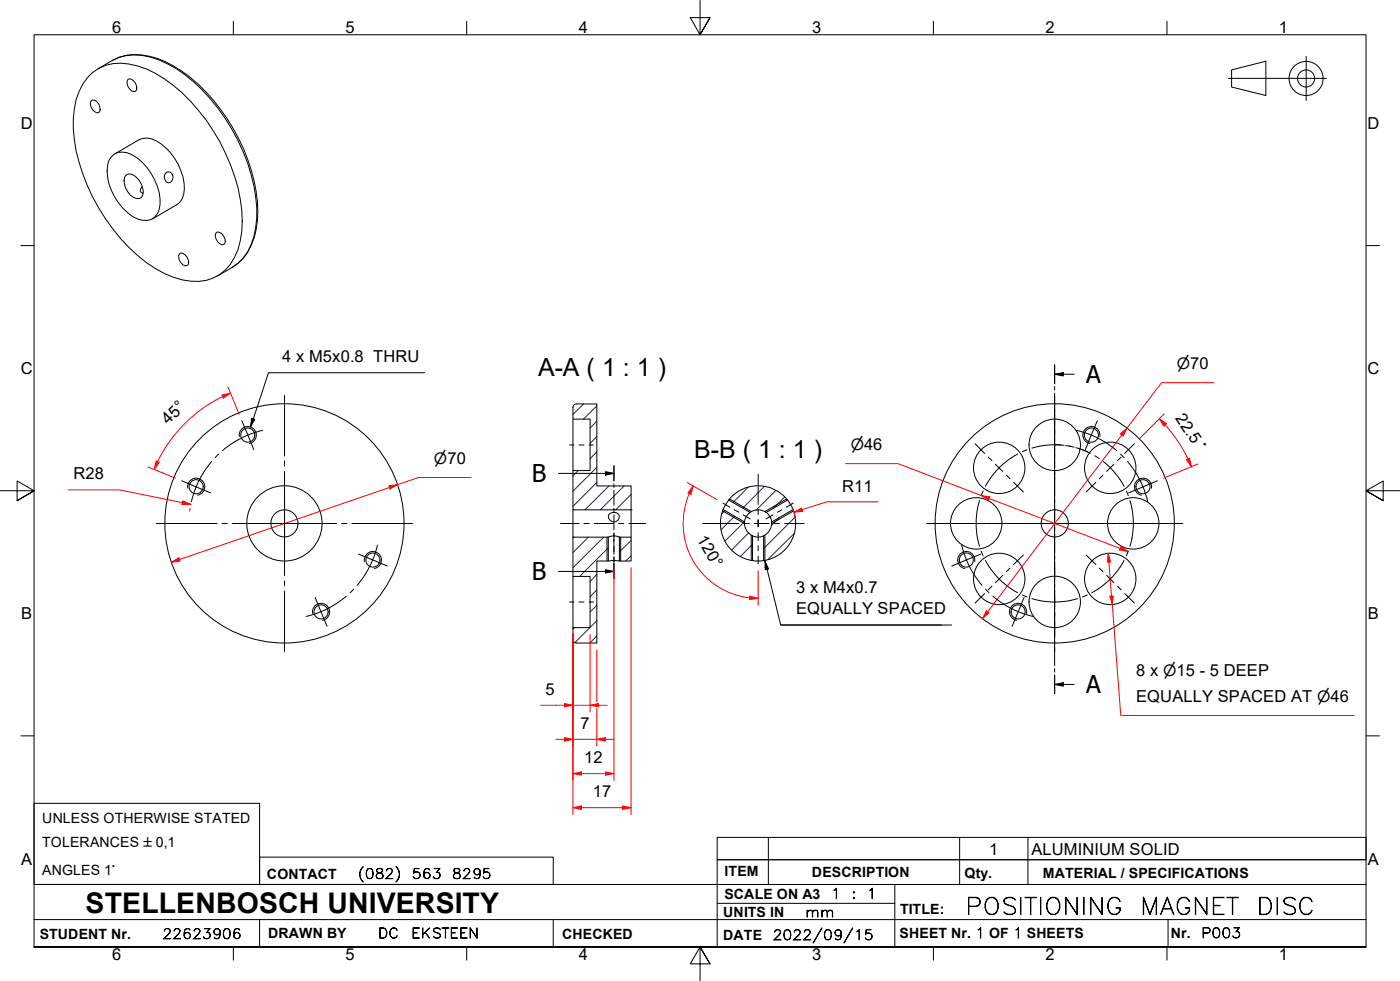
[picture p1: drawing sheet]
<svg xmlns="http://www.w3.org/2000/svg" width="410mm" height="287mm" viewBox="0 0 410 287" stroke-linecap="round" stroke-linejoin="round" font-family="sans-serif">
<!-- layer: Hatch -->
<g fill="none" stroke="#1e1e47" stroke-width=".29">
<path d="M170.9 118.3l-3.1 3M174.8 118.8l-4 3.9M169.3 137.7l-1.5 1.6M174.8 136.8l-7 7M174.8 132.3l-2 2M174.8 127.8l-2 2M174.8 123.3l-2 2M167.8 157.2h.1M172.3 157.2l-4.5 4.5M174.8 141.2l-7 7M176.8 157.2l-9 9M178.3 142.3l-7 6.9"/>
<path d="M182.8 142.3l-7 6.9M184.8 149.2h.1M184.8 144.7l-4.5 4.5M184.8 158.2l-3.4 3.4M212.3 149.5l-.9 .8M215.1 151.1l-4 4M217.9 152.8l-5.6 5.6M219.1 142.6l-4.5 4.5M219.1 156l-4.9 5M220.3 159.3l-3.5 3.6M223.8 142.4l-6.3 6.3M227.1 143.6l-5.7 5.7"/>
<path d="M228.2 151.5l-2.3 2.3M229.7 145.5l-3.3 3.3M232.5 156.2l-7.6 7.6M232.8 151.4l-9.2 9.2M174.8 177.2l-2 1.9M174.8 172.7l-2 2M174.8 168.2l-2 2M178.1 160.4l-8.4 8.3M184.8 162.7l-1.6 1.5M220.3 163.8l-.1 .2M168.2 183.7l-.4 .5M172.7 183.7l-4.4 4.4"/>
<path d="M174.8 186.1l-2.1 2.1M174.8 181.7l-2 2"/>
</g>
<!-- layer: Threads(ISO) -->
<g fill="none" stroke="#000" stroke-width=".29">
<path d="M70.1 127.8a2.51 2.51 0 0 1 2-2.9 2.51 2.51 0 0 1 2.9 2 2.51 2.51 0 0 1-2 2.9M322 127.8a2.51 2.51 0 0 0-2-2.9 2.51 2.51 0 0 0-2.9 2 2.51 2.51 0 0 0 2 2.9M55 142.9a2.51 2.51 0 0 1 2-2.9 2.51 2.51 0 0 1 2.9 2 2.51 2.51 0 0 1-2 2.9M177.7 157.2v7M181.7 157.2v7M211.6 149.6l6.4 3.6M213.6 146.1l6.4 3.6M220 156.7v7.3M224 156.7v7.3M230.3 146.1l-6.3 3.6M232.3 149.6l-6.3 3.6M337.1 142.9a2.51 2.51 0 0 0-2-2.9 2.51 2.51 0 0 0-2.9 2 2.51 2.51 0 0 0 2 2.9"/>
<path d="M91.5 179.6a2.51 2.51 0 0 1 2.1-3 2.51 2.51 0 0 1 2.9 2.1 2.51 2.51 0 0 1-2.1 2.9M106.7 164.4a2.51 2.51 0 0 1 2.1-2.9 2.51 2.51 0 0 1 2.9 2 2.51 2.51 0 0 1-2.1 2.9M285.4 164.4a2.51 2.51 0 0 0-2-2.9 2.51 2.51 0 0 0-2.9 2 2.51 2.51 0 0 0 2 2.9M300.6 179.6a2.51 2.51 0 0 0-2.1-3 2.51 2.51 0 0 0-2.9 2.1 2.51 2.51 0 0 0 2.1 2.9"/>
</g>
<!-- layer: Visible Edges(ISO) -->
<g fill="none" stroke="#000" stroke-width=".29">
<path d="M26.7 29.5a1.53 1.53 0 0 1 2.2 .9 1.95 1.95 0 0 1 0 2.6 2.45 2.45 0 0 1-2.2-3.5zM27.1 21.2a13.7 13.7 0 0 1 13.2-1.9 37.6 37.6 0 0 1 17.9 13.1 56.8 56.8 0 0 1 12.6 29.2 23.7 23.7 0 0 1-3.3 15.7 12.8 12.8 0 0 1-14.2 4.6 35.6 35.6 0 0 1-17.9-12 56.1 56.1 0 0 1-13.9-32.2 21 21 0 0 1 4.1-15zM28.7 20.1l4.3-2.4a15.6 15.6 0 0 1 13.1-.6 43.2 43.2 0 0 1 20.4 17.7 52.6 52.6 0 0 1 9 27.1 20.8 20.8 0 0 1-4.3 13.7l-1.5 1.5-1.8 1.2-4.2 2.5M37.5 23.3a1.63 1.63 0 0 1 2.1 1 1.88 1.88 0 0 1 0 2.4 2.19 2.19 0 0 1-2.4-2.2zM32.6 45.9a4.5 4.5 0 0 1 6.1-.5 16.9 16.9 0 0 1 8.2 14.4 4.5 4.5 0 0 1-6.6 4.3 16.2 16.2 0 0 1-8.8-15.7l.4-1.4zM33.7 45l7-4.1a5.2 5.2 0 0 1 5.1 .4 16.3 16.3 0 0 1 8 15.6l-.5 1.3-.7 1.1-8 4.8M36.8 51.3a2.29 2.29 0 0 1 3.2 .7 5.7 5.7 0 0 1 1.8 5.1 1.67 1.67 0 0 1-2.7 .7 5.8 5.8 0 0 1-2.7-5.8zM41.7 54.8l-.6 .5v.5l.2 .5 .6 .3M48.4 50.8a1.29 1.29 0 0 1 1.5-.4 1.29 1.29 0 0 1 .8 1.4 1.26 1.26 0 0 1-.9 1.6 1.26 1.26 0 0 1-1.5-.9l-.2-1.2zM52.6 74.2a1.63 1.63 0 0 1 2.1 1.1 1.71 1.71 0 0 1 0 2.4 2.45 2.45 0 0 1-2.1-3.5zM63.3 68.1a1.63 1.63 0 0 1 2.2 1 1.71 1.71 0 0 1 0 2.5 2.45 2.45 0 0 1-2.2-3.5zM168.8 118.3a.98 .98 0 0 0-1 .9"/>
<path d="M168.8 118.3h6v24h10v6.9h-17v-11.5h5v-15h-5v-3.5M167.8 122.7v15M167.8 149.2v8M178.1 157.2a3.6 3.6 0 0 1 3.3 0M178.2 150.7a1.79 1.79 0 0 1 3.2 .5 1.6 1.6 0 0 1-1.9 1.6 1.6 1.6 0 0 1-1.3-2.1zM181.4 157.2h3.4v7h-3.4zM184.8 149.2v8M211.7 149.2a11 11 0 0 0 8.6 14.9M213.3 146.4a11 11 0 0 1 17.3 0M213.4 146.4l6.2 3.6a3.7 3.7 0 0 0-1.6 2.8l-6.2-3.6zM218 152.8a4 4 0 0 0 2.4 4M219.6 150a4 4 0 0 1 4.7 0"/>
<path d="M220.3 156.9a3.6 3.6 0 0 0 3.3 0M220.3 156.9v7.2M223.6 156.9v7.2M225.9 152.8a4 4 0 0 1-2.3 4M232.2 149.2a11 11 0 0 1-8.6 14.9M232.2 149.2l-1.6-2.8-6.3 3.6a3.9 3.9 0 0 1 1.6 2.8M232.2 149.2l-6.3 3.6M167.8 168.7v15M178.1 164.2h3.3M220.3 164.1h3.3M167.8 187.2v-3.5h5v-15h-5v-11.5h10.3v7h-3.3v24h-6M167.8 187.2a.98 .98 0 0 0 1 1"/>
<circle cx="72.5" cy="127.4" r="2.06"/>
<circle cx="292.6" cy="137" r="7.5"/>
<circle cx="308.8" cy="130.2" r="7.5"/>
<circle cx="319.6" cy="127.4" r="2.06"/>
<circle cx="325.1" cy="137" r="7.5"/>
<circle cx="57.4" cy="142.5" r="2.06"/>
<circle cx="83.3" cy="153.2" r="35"/>
<circle cx="83.3" cy="153.2" r="4"/>
<circle cx="83.3" cy="153.2" r="11"/>
<circle cx="285.8" cy="153.2" r="7.5"/>
<circle cx="308.8" cy="153.2" r="35"/>
<circle cx="308.8" cy="153.2" r="4"/>
<circle cx="331.8" cy="153.2" r="7.5"/>
<circle cx="334.7" cy="142.5" r="2.06"/>
<circle cx="94" cy="179.1" r="2.06"/>
<circle cx="109.2" cy="163.9" r="2.06"/>
<circle cx="282.9" cy="163.9" r="2.06"/>
<circle cx="292.6" cy="169.5" r="7.5"/>
<circle cx="298.1" cy="179.1" r="2.06"/>
<circle cx="308.8" cy="176.2" r="7.5"/>
<circle cx="325.1" cy="169.5" r="7.5"/>
</g>
<!-- layer: Visible Tangent Edges(ISO) -->
<path d="M33 17.7a15.8 15.8 0 0 1 13.5-.2 44.7 44.7 0 0 1 19.5 17.3 51.6 51.6 0 0 1 9.2 29 18.4 18.4 0 0 1-5.5 13.3l-1.8 1.2" fill="none" stroke="#000" stroke-width=".29"/>
<!-- layer: Symbols(ISO) -->
<path d="M210 245.1h190v6.6h-190zM225 245.1v6.6M281 245.1v6.6M301 245.1v6.6" fill="none" stroke="#000" stroke-width=".29"/>
<!-- layer: Section View Lines(ISO) -->
<g fill="none" stroke="#000" stroke-width=".29">
<path d="M308.8 109.6l2.5-.6v1.1zM308.8 106.8v5.5M308.8 113.2v1M308.8 115.1v5.4M308.8 109.6h5.7M163.5 138.6h16.3M177.3 138.1l2.5 .5-2.5 .5zM179.8 136.3v4.4M308.8 121.4v1M308.8 123.3v5.5M308.8 129.7v1M308.8 131.6v5.4"/>
<path d="M308.8 137.9v1.1M308.8 139.8v5.5M179.8 141.6v1.1M179.8 143.5v4.4M179.8 148.8v1.1M179.8 150.7v4.4M179.8 156v1M179.8 157.9v4.4M308.8 146.2v1M308.8 148.1v5.5M308.8 154.4v1.1M308.8 156.4v5.4"/>
<path d="M163.5 167.3h16.3M177.3 166.8l2.5 .5-2.5 .4zM179.8 163.1v1.1M179.8 165.1v4.3M308.8 162.7v1M308.8 164.6v5.5M308.8 171v1M308.8 172.9v5.4M308.8 179.2v1M308.8 181.1v5.5M308.8 187.5v1M308.8 189.4v5.4"/>
<path d="M308.8 195.7v1M308.8 197.6v5.5M308.8 200.4l2.5-.6v1.1zM308.8 200.4h5.7"/>
</g>
<g fill="#000">
<path d="M308.8 109.6l2.5-.6v1.1z" fill-rule="evenodd"/>
<path d="M177.3 138.1l2.5 .5-2.5 .5z" fill-rule="evenodd"/>
<path d="M177.3 166.8l2.5 .5-2.5 .4z" fill-rule="evenodd"/>
<path d="M308.8 200.4l2.5-.6v1.1z" fill-rule="evenodd"/>
</g>
<!-- layer: Border_0 -->
<g fill="none" stroke="#000" stroke-width=".29">
<path d="M68.3 6.2v4M136.7 6.2v4M205 .1v10.1l-2.9-5h5.8l-2.9 5 2.9-5M273.3 6.2v4M341.7 6.2v4M6.1 71.9h3.9M400 71.9h3.9M0 143.7h10l-5-2.9v5.8l5-2.9-5 2.9M410 143.7h-10l5-2.9v5.8l-5-2.9 5 2.9M6.1 215.4h3.9M400 215.4h3.9M10 277.2v-267h390v267h-390h390"/>
<path d="M68.3 277.2v3.9M136.7 277.2v3.9M273.3 277.2v3.9M341.7 277.2v3.9M207.9 282.1l-2.9-4.9 2.9 4.9h-5.8l2.9-4.9v10"/>
</g>
<!-- layer: Sketch Geometry(ISO) -->
<g fill="none" stroke="#000" stroke-width=".29">
<path d="M382.5 16.5v12.9M359.7 22.9h28.7M360.6 20.5l10-2.6v10.1l-10-2.5zM10 235.2h66v23.7h-66zM10 258.9h390M76 250.9h86v8h-86zM225 251.7v7.2M262 258.9v18.3M281 251.7v7.2M301 251.7v7.2M400 251.7h-190v25.5M10 277.2h390"/>
<path d="M10 269.2h390M76 269.2v8M162 269.2v8M210 264.4h52M342 269.2v8"/>
<circle cx="382.4" cy="23" r="5"/>
<circle cx="382.4" cy="23" r="2.51"/>
</g>
<!-- layer: Dimensions(ISO) -->
<path d="M325.4 174.4l.3 2.6" fill="none" stroke="#f00" stroke-width=".29"/>
<path d="M325 174.5l.9-.1-.2 2.6z" fill-rule="evenodd" fill="#f00"/>
<path d="M324.5 162l.2 2.5M325 174.5l.9-.1-.2 2.6z" fill="none" stroke="#f00" stroke-width=".29"/>
<path d="M324.5 162l.7 2.5h-1z" fill-rule="evenodd" fill="#f00"/>
<path d="M287.3 145l2.4 .9M324.5 162l.7 2.5h-1zM324.7 164.5l.7 9.9M325.7 177l2.5 32.4h68.4" fill="none" stroke="#f00" stroke-width=".29"/>
<!-- layer: Center Mark(ISO) -->
<g fill="none" stroke="#000" stroke-width=".29">
<path d="M308.8 115.7v19M285.5 129.9l2.8 2.8M289.4 133.8l1 1M291.5 135.9l2.1 2.1M294.7 139.1l1 1.1M308.8 135v36.5M323 139.1l-1.1 1.1M326.1 135.9l-2.1 2.1M328.3 133.8l-1.1 1M332.2 129.9l-2.9 2.8M271.3 153.2h19M290.6 153.2h36.5"/>
<path d="M296.8 141.2l2.9 2.8M320.9 141.2l-2.9 2.8M327.3 153.2h19M288.3 173.8l-2.8 2.7M290.4 171.6l-1 1.1M293.6 168.4l-2.1 2.2M295.7 166.3l-1 1M299.7 162.4l-2.9 2.8M308.8 171.7v19M318 162.4l2.9 2.8M321.9 166.3l1.1 1M324 168.4l2.1 2.2"/>
<path d="M327.2 171.6l1.1 1.1M329.3 173.8l2.9 2.7"/>
</g>
<!-- layer: Centerline(ISO) -->
<g fill="none" stroke="#000" stroke-width=".29">
<path d="M298 132.9a23 23 0 0 0-9.5 9.5M300.7 131.7l-1.4 .5M308.8 130.2l-3.2 .2-3.5 .8M308.8 130.2l2.8 .2M308.8 130.2l1.8 .1M312.1 130.4l1.5 .3M313.1 130.6l1.4 .3M315 131l4.3 1.7M316 131.3l2.5 1M320.6 133.4l1.2 .8M323.1 135.1a23 23 0 0 1 6 7.3M286.8 146.5a23 23 0 0 0 0 13.4"/>
<path d="M287.9 143.7l-.6 1.4M329.8 143.7l.6 1.4M330.9 146.5a23 23 0 0 1 0 13.4M287.3 161.3l.6 1.4M288.5 164.1a23 23 0 0 0 9.5 9.4M299.3 174.2l1.4 .5M302.1 175.2a23 23 0 0 0 13.4 0M318.3 174.2l-1.4 .6M329.1 164.1a23 23 0 0 1-9.4 9.4M330.4 161.3l-.6 1.4"/>
</g>
<!-- layer: Dimensions(ISO) -->
<path d="M287.3 145l2.5 .4-.3 1z" fill-rule="evenodd" fill="#f00"/>
<path d="M287.3 145l2.5 .4-.3 1zM328 160.5l2.3 .9" fill="none" stroke="#f00" stroke-width=".29"/>
<path d="M328.2 160l2.1 1.4-2.5-.4z" fill-rule="evenodd" fill="#f00"/>
<path d="M247.6 135.7h15.4l24.3 9.3M116.4 141.9l-2.4 .8M289.7 145.9l38.3 14.6M328.2 160l2.1 1.4-2.5-.4z" fill="none" stroke="#f00" stroke-width=".29"/>
<!-- layer: Centerline(ISO) -->
<path d="M166.8 130.3h1.2M169.5 130.3h1.5M172.5 130.3h1.2M164.1 153.2h5.4M171 153.2h1.5M174 153.2h5.6M181.2 153.2h1.4M184.1 153.2h4.9M166.8 176.2h1.2M169.5 176.2h1.5M172.5 176.2h1.2" fill="none" stroke="#000" stroke-width=".29"/>
<!-- layer: Dimensions(ISO) -->
<path d="M113.9 142.2l2.5-.3-2.2 1.2z" fill-rule="evenodd" fill="#f00"/>
<path d="M113.9 142.2l2.5-.3-2.2 1.2zM52.6 163.8l-2.4 .8" fill="none" stroke="#f00" stroke-width=".29"/>
<path d="M50.2 164.6l2.2-1.3 .3 .9z" fill-rule="evenodd" fill="#f00"/>
<path d="M137.9 139.8h-15.3l-6.2 2.1M53.4 147.1l2.5 .6M114 142.7l-61.4 21.1M50.2 164.6l2.2-1.3 .3 .9z" fill="none" stroke="#f00" stroke-width=".29"/>
<!-- layer: Center Mark(ISO) -->
<g fill="none" stroke="#000" stroke-width=".29">
<path d="M83.3 115.7v17.8M70.8 123.1l3.5 8.5M83.3 135v1.5M83.3 138v30.5M45.8 153.2h17.8M53.2 140.7l8.5 3.6M65 153.2h1.5M68.1 153.2h30.5M76.8 153.2h13M83.3 146.7v13M100 153.2h1.5M103.1 153.2h17.7"/>
<path d="M83.3 170v1.5M83.3 173v17.7M92.3 174.9l3.5 8.4M105 162.2l8.4 3.5"/>
</g>
<!-- layer: Centerline(ISO) -->
<path d="M62 135.1a28 28 0 0 0-6 11.7M64 132.9l-1 1.1M76.9 126a28 28 0 0 0-11.7 5.9M110.5 159.6a28 28 0 0 1-5.9 11.7M101.4 174.5a28 28 0 0 1-11.8 5.9M103.6 172.5l-1.1 1" fill="none" stroke="#000" stroke-width=".29"/>
<!-- layer: Dimensions(ISO) -->
<path d="M53.5 146.6l2.4 1.1h-2.6z" fill-rule="evenodd" fill="#f00"/>
<path d="M67.5 115.1l-2.3 1M20 143.4h15l18.4 3.7M53.5 146.6l2.4 1.1h-2.6zM55.7 148.8l-.2 .8" fill="none" stroke="#f00" stroke-width=".29"/>
<path d="M65 115.6l2.5-.5-2.1 1.4z" fill-rule="evenodd" fill="#f00"/>
<path d="M65 115.6l2.5-.5-2.1 1.4zM46.2 135.1l-1.1 2.3" fill="none" stroke="#f00" stroke-width=".29"/>
<path d="M45.7 135l.9 .3-1.5 2.1z" fill-rule="evenodd" fill="#f00"/>
<path d="M65.2 116.1a41.3 41.3 0 0 0-19.1 19M66.7 113.2l3.3 8.1M43.3 136.7l8.1 3.3M45.7 135l.9 .3-1.5 2.1zM165.3 206.5h2.5" fill="none" stroke="#f00" stroke-width=".29"/>
<!-- layer: Symbols(ISO) -->
<path d="M124.3 109.1h-45.7l-5.3 15.9M73.7 122.4l.9 .4-1.3 2.2z" fill="none" stroke="#000" stroke-width=".29"/>
<path d="M73.7 122.4l.9 .4-1.3 2.2z" fill-rule="evenodd" fill="#000"/>
<!-- layer: Centerline(ISO) -->
<path d="M179.8 156.2v2.2M179.8 160v1.5M179.8 163v2.2" fill="none" stroke="#000" stroke-width=".29"/>
<!-- layer: Dimensions(ISO) -->
<path d="M165.3 205.9l2.5 .6-2.5 .4z" fill-rule="evenodd" fill="#f00"/>
<path d="M165.3 205.9l2.5 .6-2.5 .4zM172.8 206.5h2.5" fill="none" stroke="#f00" stroke-width=".29"/>
<path d="M172.8 206.5l2.5-.6v1z" fill-rule="evenodd" fill="#f00"/>
<path d="M167.8 185.8v22.6M172.8 185.8v22.6M158.3 206.5h7M165.3 216.4h2.5M167.8 206.5h5M172.8 206.5l2.5-.6v1zM175.3 206.5h2.4" fill="none" stroke="#f00" stroke-width=".29"/>
<path d="M165.3 215.9l2.5 .5-2.5 .5z" fill-rule="evenodd" fill="#f00"/>
<path d="M165.3 215.9l2.5 .5-2.5 .5zM174.8 216.4h2.5" fill="none" stroke="#f00" stroke-width=".29"/>
<path d="M174.8 216.4l2.5-.5v1z" fill-rule="evenodd" fill="#f00"/>
<path d="M167.8 185.8v32.7M174.8 190.2v15.2M162.8 216.4h2.5M167.8 216.4h7M174.8 216.4l2.5-.5v1zM174.8 207.4v11M177.3 216.4h2.5M167.8 226.5h2.4" fill="none" stroke="#f00" stroke-width=".29"/>
<path d="M167.8 226.5l2.4-.6v1z" fill-rule="evenodd" fill="#f00"/>
<path d="M167.8 226.5l2.4-.6v1zM177.3 226.5h2.5" fill="none" stroke="#f00" stroke-width=".29"/>
<path d="M177.3 225.9l2.5 .6-2.5 .4z" fill-rule="evenodd" fill="#f00"/>
<path d="M179.8 167.2v61.2M167.8 185.8v42.6M167.8 236.4h2.4M170.2 226.5h7.1M177.3 225.9l2.5 .6-2.5 .4z" fill="none" stroke="#f00" stroke-width=".29"/>
<path d="M167.8 236.4l2.4-.5v1z" fill-rule="evenodd" fill="#f00"/>
<path d="M167.8 236.4l2.4-.5v1zM182.2 236.4h2.6" fill="none" stroke="#f00" stroke-width=".29"/>
<path d="M182.2 235.9l2.6 .5-2.6 .5z" fill-rule="evenodd" fill="#f00"/>
<path d="M202.9 142.3l-1 2.2M184.8 166.2v72.3M167.8 185.8v52.7M170.2 236.4h12M182.2 235.9l2.6 .5-2.6 .5z" fill="none" stroke="#f00" stroke-width=".29"/>
<!-- layer: Centerline(ISO) -->
<path d="M211.7 147.3l2 1.2M215 149.2l1.3 .7M217.6 150.7l1.3 .8M218.8 151.4l.8 .5M222 155.9v2.4M222 159.7v1.5M225.2 151.4l-.9 .5M226.3 150.7l-1.3 .8M228.9 149.2l-1.3 .7M232.3 147.3l-2 1.2M222 162.8v2.3" fill="none" stroke="#000" stroke-width=".29"/>
<!-- layer: Center Mark(ISO) -->
<path d="M222 138.8v8.9M205.7 153.2h10.7M217.9 153.2h1.5M220.9 153.2h1.1h-1M222 152.2v1v-1M222 154.2v-1v1M222 149.1v1.5M222.9 153.2h-.9h3.2M226.8 153.2h1.4M229.7 153.2h5.8" fill="none" stroke="#000" stroke-width=".29"/>
<!-- layer: Symbols(ISO) -->
<path d="M224 164.2l1 2.3-.9 .3zM224 164.2l4.6 18.8h47.1M224 166.1v.1M228.6 183h50" fill="none" stroke="#000" stroke-width=".29"/>
<path d="M224 164.2l1 2.3-.9 .3z" fill-rule="evenodd" fill="#000"/>
<!-- layer: Dimensions(ISO) -->
<path d="M202.9 142.3l-.6 2.4-.9-.4z" fill-rule="evenodd" fill="#f00"/>
<path d="M202.9 142.3l-.6 2.4-.9-.4zM219.5 175l2.5 .1" fill="none" stroke="#f00" stroke-width=".29"/>
<path d="M219.5 174.5l2.5 .6-2.5 .4z" fill-rule="evenodd" fill="#f00"/>
<path d="M201.2 141.2l8.7 5.1M201.8 144.5a21.9 21.9 0 0 0 17.7 30.5M234.9 149.2l-2.4 .7M219.5 174.5l2.5 .6-2.5 .4zM222 167.1v10.1" fill="none" stroke="#f00" stroke-width=".29"/>
<path d="M232.5 149.9l2.2-1.2 .3 1z" fill-rule="evenodd" fill="#f00"/>
<path d="M329.9 125.4l-1.4 1.9M231.7 148l.7 1.6 .5 2.3M232.5 149.9l2.2-1.2 .3 1zM257 146.9h-14.9l-7.2 2.3" fill="none" stroke="#f00" stroke-width=".29"/>
<path d="M328 127l1.9-1.6-1 2.2z" fill-rule="evenodd" fill="#f00"/>
<path d="M328 127l1.9-1.6-1 2.2zM289.2 179.1l-1.5 2" fill="none" stroke="#f00" stroke-width=".29"/>
<path d="M288.8 178.8l.8 .6-1.9 1.7z" fill-rule="evenodd" fill="#f00"/>
<path d="M355.4 112h-15.3l-10.2 13.4M328.5 127.3l-39.3 51.8M347.9 134.4l1 2.3M288.8 178.8l.8 .6-1.9 1.7z" fill="none" stroke="#f00" stroke-width=".29"/>
<!-- layer: Center Mark(ISO) -->
<path d="M321.3 123.1l-3.5 8.5M338.9 140.7l-8.4 3.6M287.1 162.2l-8.4 3.5M299.8 174.9l-3.4 8.4" fill="none" stroke="#000" stroke-width=".29"/>
<!-- layer: Centerline(ISO) -->
<path d="M315.2 126a28 28 0 0 1 11.8 5.9M328.1 132.9l1 1.1M330.1 135.1a28 28 0 0 1 6 11.7M281.6 159.6a28 28 0 0 0 5.9 11.7M288.5 172.4l1.1 1.1M290.7 174.5a28 28 0 0 0 11.8 5.9" fill="none" stroke="#000" stroke-width=".29"/>
<!-- layer: Dimensions(ISO) -->
<path d="M347.4 134.6l.9-.5 .6 2.6z" fill-rule="evenodd" fill="#f00"/>
<path d="M339.5 122.6l1.7 1.8M347.4 134.6l.9-.5 .6 2.6z" fill="none" stroke="#f00" stroke-width=".29"/>
<path d="M339.5 122.6l2.1 1.4-.8 .7z" fill-rule="evenodd" fill="#f00"/>
<path d="M339.5 122.6l2.1 1.4-.8 .7zM340.9 121.2l-7.3 7.3M341.2 124.4a43.3 43.3 0 0 1 6.6 9.9M350.7 135.8l-10 4.2" fill="none" stroke="#f00" stroke-width=".29"/>
<text font-size="8.3" x="25.1" y="267.2">STELLENBOSCH UNIVERSITY</text>
<g font-size="7.3">
<text x="157.5" y="110.2">A-A ( 1 : 1 )</text>
<text x="203.3" y="134.2">B-B ( 1 : 1 )</text>
</g>
<g font-size="7.2">
<text x="318" y="112.2">A</text>
<text x="155.8" y="141.2">B</text>
<text x="155.8" y="169.9">B</text>
<text x="318" y="203">A</text>
</g>
<g font-size="6.7">
<text x="282.6" y="267.7">POSITIONING</text>
<text x="333.8" y="267.7">MAGNET</text>
<text x="367.9" y="267.7">DISC</text>
</g>
<g font-size="4.8">
<text x="32.8" y="9.7">6</text>
<text x="101.2" y="9.7">5</text>
<text x="169.5" y="9.7">4</text>
<text x="237.8" y="9.7">3</text>
<text x="306.1" y="9.7">2</text>
<text x="374.5" y="9.7">1</text>
<text x="6.1" y="37.8">D</text>
<text x="400.4" y="37.8">D</text>
<text x="82.6" y="106.1">4 x M5x0.8 THRU</text>
<text x="6.1" y="109.6">C</text>
<text x="400.4" y="109.6">C</text>
<text x="49.3" y="124.5" transform="rotate(-45 49.3 124.5)">45°</text>
<text x="344" y="122.4" transform="rotate(56 344 122.4)">22.5 °</text>
<text x="21.5" y="140.3">R28</text>
<text x="246.6" y="143.9">R11</text>
<text x="204" y="157.8" transform="rotate(60 204 157.8)">120°</text>
<text x="233.1" y="173.6">3 x M4x0.7</text>
<text x="233.1" y="179.7">EQUALLY SPACED</text>
<text x="6.2" y="181.3">B</text>
<text x="400.5" y="181.3">B</text>
<text x="332.7" y="197.9">8 x ⌀15 - 5 DEEP</text>
<text x="159.8" y="203.3">5</text>
<text x="332.7" y="205.6">EQUALLY SPACED AT ⌀46</text>
<text x="169.9" y="213.4">7</text>
<text x="171.1" y="223.4">12</text>
<text x="173.5" y="233.4">17</text>
<text x="289.6" y="250.1">1</text>
<text x="302" y="250.2">ALUMINIUM SOLID</text>
<text x="6.2" y="253.1">A</text>
<text x="400.5" y="253.1">A</text>
<text x="32.8" y="281.1">6</text>
<text x="101.2" y="281.1">5</text>
<text x="169.5" y="281.1">4</text>
<text x="237.8" y="281.1">3</text>
<text x="306.1" y="281.1">2</text>
<text x="374.5" y="281.1">1</text>
</g>
<g font-size="4.6">
<text x="344.6" y="108.2">⌀70</text>
<text x="249.1" y="131.8">⌀46</text>
<text x="127.1" y="135.9">⌀70</text>
</g>
<g font-size="4.1">
<text x="12.4" y="240.9">UNLESS OTHERWISE STATED</text>
<text x="12.4" y="247.9">TOLERANCES ±0,1</text>
<text x="12.4" y="256">ANGLES 1°</text>
<text x="78.2" y="257.2">CONTACT</text>
<text x="212.2" y="256.5">ITEM</text>
<text x="237.7" y="256.7">DESCRIPTION</text>
<text x="282.4" y="256.9">Qty.</text>
<text x="305.4" y="256.9">MATERIAL / SPECIFICATIONS</text>
<text x="212.1" y="263">SCALE ON A3</text>
<text x="211.8" y="268.4">UNITS IN</text>
<text x="263.5" y="267.7">TITLE:</text>
<text x="11.6" y="274.8">STUDENT Nr.</text>
<text x="78.5" y="274.6">DRAWN BY</text>
<text x="164.6" y="274.8">CHECKED</text>
<text x="211.8" y="275.1">DATE</text>
<text x="263.4" y="274.6">SHEET Nr. 1 OF 1 SHEETS</text>
<text x="342.8" y="274.5">Nr.</text>
</g>
<g font-size="4">
<text x="104.8" y="257.2">(082)</text>
<text x="120.6" y="257.2">563</text>
<text x="132.3" y="257.2">8295</text>
<text x="243.3" y="263">1</text>
<text x="249.3" y="263">:</text>
<text x="253.8" y="263">1</text>
<text x="235.8" y="268.4">mm</text>
<text x="47.6" y="274.8">22623906</text>
<text x="110.7" y="274.6">DC</text>
<text x="120.4" y="274.6">EKSTEEN</text>
<text x="226.3" y="275.1">2022/09/15</text>
<text x="351.7" y="274.5">P003</text>
</g>
</svg>
